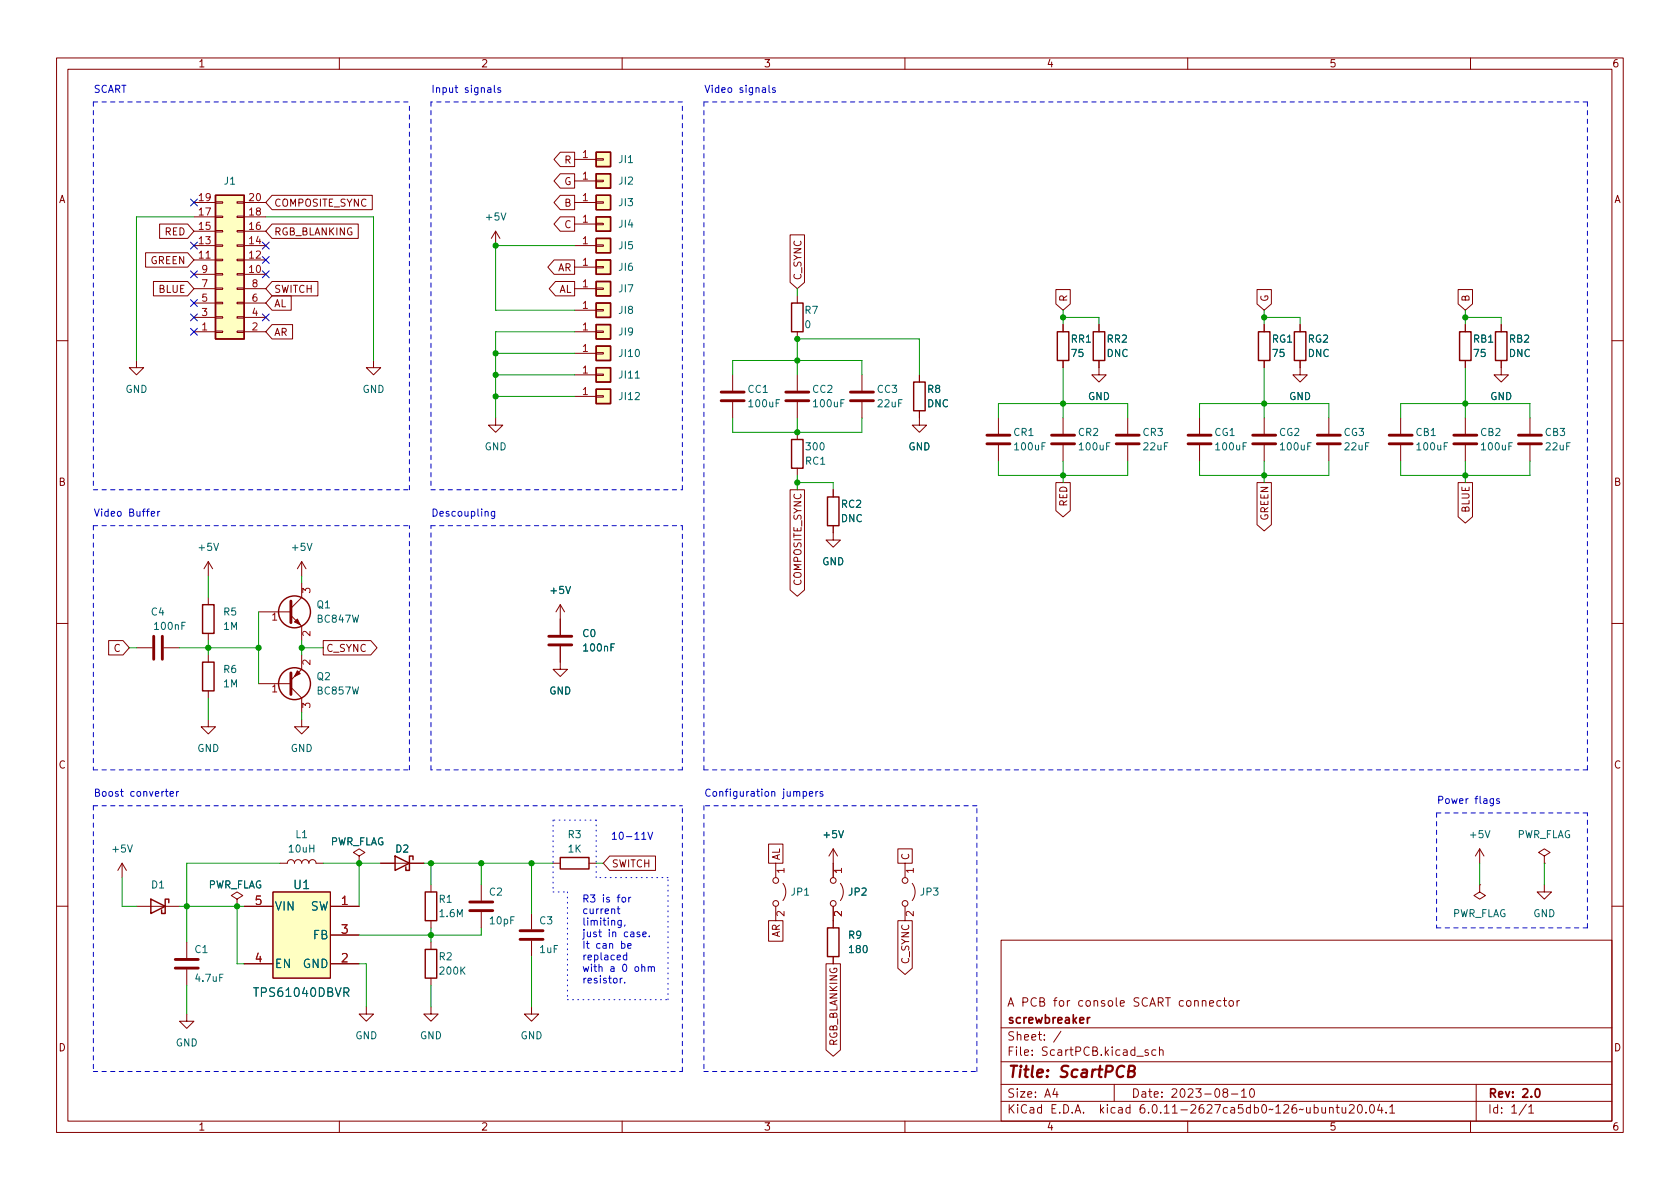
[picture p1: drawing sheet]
<svg xmlns="http://www.w3.org/2000/svg" width="297mm" height="210mm" viewBox="0 0 297 210" stroke-linecap="round" stroke-linejoin="round" font-family="sans-serif">
<g fill="none" stroke="#840000" stroke-width=".18">
<path d="M10 10.2h277v190.1h-277zM12 12.2h273v186.1h-273zM60 10.2v2M110 10.2v2M160 10.2v2M210 10.2v2M260 10.2v2M28.2 39.6h5l1.1 1.3-1.1 1.3h-5zM34.3 35.8h3.8M34.3 38.3h3.8M38.1 35.7h1.3v.2h-1.3zM38.1 38.2h1.3v.3h-1.3z"/>
<path d="M41.9 35.7h1.3v.2h-1.3zM41.9 38.2h1.3v.3h-1.3zM43.2 35.8h3.8M43.2 38.3h3.8M48.1 39.6h15.2v2.6h-15.2l-1.1-1.3zM48.1 34.5h17.7v2.6h-17.7l-1.1-1.3zM99.1 30.7h2.5v2.6h-2.5l-1.2-1.3zM99.1 34.5h2.5v2.6h-2.5l-1.2-1.3zM99.1 38.3h2.5v2.6h-2.5l-1.2-1.3zM99.1 26.9h2.5v2.6h-2.5l-1.2-1.3zM101.6 39.6h3.8M101.6 35.8h3.8"/>
<path d="M101.6 28.2h3.8M101.6 32h3.8M105.4 39.5h1.3v.2h-1.3zM105.4 35.7h1.3v.2h-1.3zM105.4 28.1h1.3v.2h-1.3zM105.4 31.9h1.3v.2h-1.3zM25.7 44.7h7.5l1.1 1.3-1.1 1.2h-7.5zM27.1 49.8h6.1l1.1 1.2-1.1 1.3h-6.1zM34.3 43.4h3.8M34.3 51h3.8M34.3 58.7h3.8M34.3 48.5h3.8"/>
<path d="M34.3 46h3.8M34.3 40.9h3.8M34.3 56.1h3.8M34.3 53.6h3.8M38.1 40.8h1.3v.2h-1.3zM38.1 43.3h1.3v.3h-1.3zM38.1 45.8h1.3v.3h-1.3zM38.1 48.4h1.3v.2h-1.3zM38.1 50.9h1.3v.3h-1.3zM38.1 53.5h1.3v.2h-1.3zM38.1 56h1.3v.3h-1.3zM38.1 58.5h1.3v.3h-1.3z"/>
<path d="M41.9 40.8h1.3v.2h-1.3zM41.9 43.3h1.3v.3h-1.3zM41.9 45.8h1.3v.3h-1.3zM41.9 48.4h1.3v.2h-1.3zM41.9 50.9h1.3v.3h-1.3zM41.9 53.5h1.3v.2h-1.3zM41.9 56h1.3v.3h-1.3zM41.9 58.5h1.3v.3h-1.3zM43.2 43.4h3.8M43.2 51h3.8M43.2 58.7h3.8M43.2 48.5h3.8"/>
<path d="M43.2 46h3.8M43.2 40.9h3.8M43.2 56.1h3.8M43.2 53.6h3.8M48.1 49.8h8.1v2.5h-8.1l-1.1-1.3zM48.1 52.3h3.4v2.6h-3.4l-1.1-1.3zM48.1 57.4h3.6v2.5h-3.6l-1.1-1.2zM87.6 40.9l-.7 1.3M87.6 40.9v2.5M87.6 40.9l.8 1.3M98 46h3.6v2.5h-3.6l-1.1-1.3zM98.2 49.8h3.4v2.5h-3.4l-1.1-1.3z"/>
<path d="M101.6 54.9h3.8M101.6 43.4h3.8M101.6 47.2h3.8M101.6 51h3.8M101.6 58.7h3.8M105.4 54.7h1.3v.3h-1.3zM105.4 43.3h1.3v.3h-1.3zM105.4 47.1h1.3v.3h-1.3zM105.4 50.9h1.3v.3h-1.3zM105.4 58.5h1.3v.3h-1.3zM139.7 41.5h2.5v8.4l-1.2 1.1-1.3-1.1zM141 52.3v1.3"/>
<path d="M141 58.7v1.2M186.7 51.2h2.5v2.5l-1.2 1.2-1.3-1.2zM188 57.4v1.3M194.3 57.4v1.3M222.2 51.2h2.6v2.5l-1.3 1.2-1.3-1.2zM223.5 57.4v1.3M229.9 57.4v1.3M257.8 51.2h2.5v2.5l-1.2 1.2-1.3-1.2zM259.1 57.4v1.3M265.4 57.4v1.3M10 60.2h2M24.1 63.7v1.3h1.3l-1.3 1.3-1.2-1.3h1.2"/>
<path d="M66 63.7v1.3h1.3l-1.3 1.3-1.2-1.3h1.2M87.6 73.9v1.3h1.3l-1.3 1.2-1.2-1.2h1.2M101.6 70.1h3.8M101.6 66.3h3.8M101.6 62.5h3.8M105.4 70h1.3v.2h-1.3zM105.4 66.2h1.3v.2h-1.3zM105.4 62.4h1.3v.2h-1.3zM129.5 66.3v2.8M129.5 71.1v2.8M141 66.3v2.8M141 71.1v2.8"/>
<path d="M141 76.4v1.3M152.4 66.3v2.8M152.4 71.1v2.8M162.6 72.6v2.6h1.2l-1.2 1.2-1.3-1.2h1.3M162.6 66.3v1.3M176.5 73.9v2.8M176.5 78.7v2.8M188 63.7v1.3M188 73.9v2.8M188 78.7v2.8M194.3 63.7v2.6h1.3l-1.3 1.3-1.3-1.3h1.3M199.4 73.9v2.8"/>
<path d="M199.4 78.7v2.8M212.1 73.9v2.8M212.1 78.7v2.8M223.5 63.7v1.3M223.5 73.9v2.8M223.5 78.7v2.8M229.9 63.7v2.6h1.2l-1.2 1.3-1.3-1.3h1.3M234.9 73.9v2.8M234.9 78.7v2.8M247.6 73.9v2.8M247.6 78.7v2.8M259.1 63.7v1.3"/>
<path d="M259.1 73.9v2.8M259.1 78.7v2.8M265.4 63.7v2.6h1.3l-1.3 1.3-1.2-1.3h1.2M270.5 73.9v2.8M270.5 78.7v2.8M285 60.2h2M36.8 99.3v2.5M36.8 99.3l-.7 1.3M36.8 99.3l.8 1.3M53.3 99.3v2.5M53.3 99.3l-.7 1.3M53.3 99.3l.8 1.3"/>
<path d="M139.7 86.6h2.5v17.7l-1.2 1.1-1.3-1.1zM141 82.8v1.3M147.3 93v2.5h1.3l-1.3 1.3-1.3-1.3h1.3M147.3 86.6v1.3M186.7 85.3h2.5v5l-1.2 1.1-1.3-1.1zM222.2 85.3h2.6v7.5l-1.3 1.1-1.3-1.1zM257.8 85.3h2.5v6.1l-1.2 1.1-1.3-1.1zM10 110.2h2M19.2 113.3h2.5l1.2 1.2-1.2 1.3h-2.5zM24.1 114.5h2.8M29 114.5h2.7M36.8 105.7v1.2"/>
<path d="M36.8 112v1.3M36.8 115.8v1.3M45.7 108.2h5.7M51.4 108.8l1.9 1.9v2.6M53.3 115.8v2.6l-1.9 1.9M53.3 103.1v2.6l-1.9 1.9M57.1 113.3h8.5l1.1 1.2-1.1 1.3h-8.5zM99.1 114.3v4.1h1.2l-1.2 1.2-1.3-1.2h1.3M99.1 106.9v5.4M99.1 106.9l-.8 1.3M99.1 106.9l.7 1.3M285 110.2h2"/>
<path d="M36.8 127.2v1.3h1.3l-1.3 1.3-1.2-1.3h1.2M36.8 122.2v1.2M45.7 120.9h5.7M51.4 121.5l1.9 1.9v2.6M53.3 127.2v1.3h1.3l-1.3 1.3-1.2-1.3h1.2M21.6 152.6l-.8 1.3M21.6 152.6v2.6M21.6 152.6l.8 1.3M41.9 159l1-.6-1-.7-1 .7 1 .6v1.3M48.3 157.7h10.1v15.3h-10.1zM49.5 152.6h1.3a.64 .64 0 0 1 .6-.6 .64 .64 0 0 1 .7 .6 .64 .64 0 0 1 .6-.6 .64 .64 0 0 1 .6 .6 .64 .64 0 0 1 .7-.6 .64 .64 0 0 1 .6 .6 .64 .64 0 0 1 .6-.6 .64 .64 0 0 1 .7 .6h1.2M63.5 151.4l1-.7-1-.6-1 .6 1 .7v1.2"/>
<path d="M63.5 152.6h.1M67.3 152.6h7.6M76.2 156.5v1.2M85.1 156.5v2.8M97.8 152.6h1.3M104.1 152.6h1.3M107.8 151.4h8.1v2.5h-8.1l-1.1-1.3zM135.9 149.3h2.5v3.3h-2.5zM137.2 152.6v2.6M138.4 156.2a2.54 2.54 0 0 1 0 3.1M147.3 150.1v5.1M147.3 150.1l-.7 1.3"/>
<path d="M147.3 150.1l.8 1.3M148.6 156.2a2.54 2.54 0 0 1 0 3.1M158.7 150.1h2.6v2.5h-2.6zM160 152.6v2.6M161.3 156.2a2.54 2.54 0 0 1 0 3.1M261.6 156.5v1.2l1 .7-1 .6-1-.6 1-.7M261.6 156.5h.1M261.6 150.1l-.7 1.3M261.6 150.1v2.5M261.6 150.1l.8 1.3M273 156.5v1.2h1.3l-1.3 1.3-1.2-1.3h1.2M273 151.4l1.1-.7-1.1-.6-1 .6 1 .7v1.2"/>
<path d="M273 152.6h.1M10 160.2h2M24.1 160.3h7.6M33 179.3v1.3h1.3l-1.3 1.3-1.3-1.3h1.3M33 166.6v2.8M33 171.4v2.8M41.9 160.3h.1M43.2 160.3h5.1M43.2 170.4h5.1M58.4 160.3h5.1M58.4 170.4h5.1M58.4 165.3h5.1"/>
<path d="M64.8 178v1.3h1.2l-1.2 1.3-1.3-1.3h1.3M76.2 178v1.3h1.3l-1.3 1.3-1.3-1.3h1.3M76.2 162.8v1.3M76.2 166.6v1.3M76.2 173v1.2M85.1 161.3v2.8M94 178v1.3h1.2l-1.2 1.3-1.3-1.3h1.3M94 161.5v2.8M94 166.4v2.8M135.9 162.8h2.5v3.6h-2.5zM137.2 160.3v2.5M146 170.4h2.6v15.3l-1.3 1.1-1.3-1.1z"/>
<path d="M147.3 160.3v3.8M147.3 169.2v1.2M158.7 162.8h2.6v8.4l-1.3 1.1-1.3-1.1zM160 160.3v2.5M177 166.3h108v32h-108zM198.1 177.4l.7-.1-.1-.3-.4-.1-.2 .2v.8h.6M219.1 176.9l-.2 .1-.2 .2M285 160.2h2M60 198.3v2M110 198.3v2M160 198.3v2M177 194.8h108"/>
<path d="M177 191.8h108M177 187.8h108M177 181.8h108M182.5 186.5v.1M182.5 185.7v.1M184.6 183.8v.1M184.6 183v.1M187.6 182.4l-1.3 1.9M197 191.8v3M204.4 185.7l-.5-.1-.3 .3v.4l.2 .3h.6M205 185.8l.2-.2 .4 .1v.9M205 185.1v1.5"/>
<path d="M210 198.3v2M217.7 193.5h1.2M219.5 193l.4-.5v1.5M219.5 194h.9M221.1 192.7l.2-.2a.81 .81 0 0 1 .6 .7 .81 .81 0 0 1-.3 .8h-.2a.81 .81 0 0 1-.3-1.3zM238.6 195.5l.5-.2 .3 .2v.3l-.9 1h.9M240.2 195.4l.2-.1a.81 .81 0 0 1 .5 .7 .81 .81 0 0 1-.3 .8h-.1a.81 .81 0 0 1-.6-.6 .81 .81 0 0 1 .3-.8zM241.5 196.7v.1M242.4 195.4l.1-.1a.81 .81 0 0 1 .6 .7 .81 .81 0 0 1-.3 .8h-.2a.81 .81 0 0 1-.5-.6 .81 .81 0 0 1 .3-.8zM243.9 195.3l-.3 1h.9M244.3 195.8v1M245.1 196.7v.1"/>
<path d="M245.7 195.8l.4-.5v1.5M245.7 196.8h.9M260 198.3v2M261 191.8v6.5M270.3 195.8l.4-.5v1.5M270.3 196.8h.9"/>
<circle cx="137.2" cy="159.8" r=".51"/>
<circle cx="137.2" cy="155.7" r=".51"/>
<circle cx="147.3" cy="159.8" r=".51"/>
<circle cx="147.3" cy="155.7" r=".51"/>
<circle cx="160" cy="155.7" r=".51"/>
<circle cx="160" cy="159.8" r=".51"/>
</g>
<path d="M192.3 179.9v1M192.7 179.9l-.3 .1-.1 .2" fill="none" stroke="#840000" stroke-width=".3"/>
<g fill="#ffffc2" stroke="#ffffc2" stroke-width=".18">
<path d="M105.4 53.6h2.5v2.5h-2.5z"/>
<path d="M105.4 68.8h2.5v2.6h-2.5z"/>
<path d="M105.4 42.2h2.5v2.5h-2.5z"/>
<path d="M105.4 46h2.5v2.5h-2.5z"/>
<path d="M105.4 65h2.5v2.6h-2.5z"/>
<path d="M105.4 61.2h2.5v2.5h-2.5z"/>
<path d="M105.4 49.8h2.5v2.5h-2.5z"/>
<path d="M105.4 38.3h2.5v2.6h-2.5z"/>
<path d="M105.4 34.5h2.5v2.6h-2.5z"/>
<path d="M105.4 26.9h2.5v2.6h-2.5z"/>
<path d="M105.4 30.7h2.5v2.6h-2.5z"/>
<path d="M48.3 157.7h10.1v15.3h-10.1z"/>
<path d="M105.4 57.4h2.5v2.5h-2.5z"/>
<path d="M38.1 34.5h5.1v25.4h-5.1z"/>
</g>
<g fill="none" stroke="#840000" stroke-width=".25">
<path d="M38.1 34.5h5.1v25.4h-5.1zM105.4 38.3h2.5v2.6h-2.5zM105.4 34.5h2.5v2.6h-2.5zM105.4 26.9h2.5v2.6h-2.5zM105.4 30.7h2.5v2.6h-2.5zM105.4 53.6h2.5v2.5h-2.5zM105.4 42.2h2.5v2.5h-2.5zM105.4 46h2.5v2.5h-2.5zM105.4 49.8h2.5v2.5h-2.5zM105.4 57.4h2.5v2.5h-2.5zM140 53.6h2v5.1h-2zM186.9 58.7h2.1v5h-2.1z"/>
<path d="M193.3 58.7h2v5h-2zM222.5 58.7h2v5h-2zM228.9 58.7h2v5h-2zM258.1 58.7h2v5h-2zM264.4 58.7h2v5h-2zM105.4 68.8h2.5v2.6h-2.5zM105.4 65h2.5v2.6h-2.5zM105.4 61.2h2.5v2.5h-2.5zM140 77.7h2v5.1h-2zM161.5 67.6h2.1v5h-2.1zM146.3 87.9h2v5.1h-2zM35.8 106.9h2v5.1h-2z"/>
<path d="M35.8 117.1h2v5.1h-2zM26.7 159l2.5 1.3-2.5 1.2zM29.8 159.6v-.6h-.6v2.5h-.6v-.6M69.8 151.4l2.6 1.2-2.6 1.3zM73 152v-.6h-.6v2.5h-.6v-.6M75.2 157.7h2v5.1h-2zM99.1 151.6h5v2.1h-5zM75.2 167.9h2v5.1h-2zM146.3 164.1h2v5.1h-2z"/>
<circle cx="52.1" cy="108.2" r="2.82"/>
<circle cx="52.1" cy="120.9" r="2.82"/>
</g>
<g fill="none" stroke="#006464" stroke-width=".18">
<path d="M88.6 37.7l.4 1.2 .4-1.2M112.3 66.9h.7M137.8 70.7h-.6v1.2M149.3 70.7h-.6v1.2M184.8 78.3h-.6v1.3M196.3 78.3h-.6v1.3M220.4 78.3h-.6v1.3M231.8 78.3h-.6v1.3M256 78.3h-.7v1.3M267.4 78.3h-.6v1.3M37.8 96.1l.4 1.2 .4-1.2M54.3 96.1l.4 1.2 .5-1.2"/>
<path d="M32.8 110h-.6v1.3M100 103.7l.5 1.3 .4-1.3M108.6 113.9h-.6v1.2M22.6 149.4l.4 1.3 .4-1.3M148.3 146.9l.4 1.2 .4-1.2M262.6 146.9l.4 1.2 .4-1.2M39.4 172.3h-.6v1.2M60.8 175.5l.7-.1 .2-.2-.1-.4-.2-.1h-.6v1.5M61.2 175.5l.5 .7"/>
</g>
<g fill="none" stroke="#840000" stroke-width=".51">
<path d="M127.5 69.3h4.1M127.5 70.9h4.1M138.9 69.3h4.1M138.9 70.9h4.1M150.4 69.3h4M150.4 70.9h4M174.5 78.5h4.1M174.5 77h4.1M185.9 78.5h4.1M185.9 77h4.1M197.4 78.5h4M197.4 77h4"/>
<path d="M210.1 78.5h4M210.1 77h4M221.5 78.5h4.1M221.5 77h4.1M232.9 78.5h4.1M232.9 77h4.1M245.6 78.5h4.1M245.6 77h4.1M257 78.5h4.1M257 77h4.1M268.5 78.5h4M268.5 77h4"/>
<path d="M27.2 112.5v4.1M28.7 112.5v4.1M51.4 106.3v3.8M51.4 119v3.8M97 114h4.1M97 112.5h4.1M83.1 159.5h4M31 171.2h4.1M31 169.7h4.1M83.1 161h4M91.9 166.1h4.1M91.9 164.6h4.1"/>
</g>
<g fill="none" stroke="#a90000" stroke-width=".18">
<path d="M36.4 45.7h.8M48.2 108.8l.4-.4v1.3M53.5 104.8v-.8l.5 .4 .1-.3h.6l.1 .2-.1 .5M54.8 111.6v.8l-.9-.8-.4 .3 .2 .5M54.8 116.7v.8l-.9-.8-.4 .3 .2 .5M48.2 121.5l.4-.4v1.3M53.5 125.1v-.8l.5 .5 .1-.4h.6l.1 .2-.1 .5M138.6 153.9h-1.2l.3 .4M148.8 153.9h-1.3l.4 .4M161.5 153.9h-1.3l.4 .4M138.6 161.2v.8l-.9-.8-.3 .2 .1 .5M148.8 161.2v.8l-.9-.8-.4 .2 .1 .5"/>
<path d="M161.5 161.2v.8l-.9-.8-.4 .2 .1 .5"/>
</g>
<g fill="#840000" stroke="#840000" stroke-width=".18">
<path d="M52.1 110l.5-.5 .5 1z"/>
<path d="M52.6 118.6l.5 .5-1 .5z"/>
</g>
<g fill="none" stroke="#0000c2" stroke-width=".18">
<path d="M80.4 15.5h.5M80.6 15.1v1.1l.3 .1M88.5 15.6l-.3-.1-.2 .2 .1 .2 .4 .1v.3h-.5M137.1 15.6l-.3-.1-.2 .2v.2l.5 .1v.3h-.5M28.3 90.4l-.4 .3M87.5 90.4v1.1l-.3 .2-.3-.1M87.5 90.5l-.4-.1-.2 .3 .1 .5h.5M21.3 140h.5M21.5 139.5v1.1l.3 .2M31.2 140v.8M31.6 140l-.4 .2M136.5 140v.8"/>
<path d="M114.6 147.2l.4 1.2 .4-1.2M135.4 140h.3l.2 .2v.4l-.2 .2-.3-.1-.2-.1zM136.5 140.1l.1-.1h.3l.1 .8M145.5 140h-.3l-.2 .1v.2l.5 .1v.3h-.5M265.1 141.3l-.3-.1-.2 .2 .1 .2 .4 .1v.3h-.5M105.8 164.8h.5M106 164.4v1.1l.3 .1M109.1 160.7h.5M109.3 160.3v1.1l.3 .2M109.7 173v.8M109.8 162.8v1l-.2 .2h-.3M109.8 162.8h-.3l-.3 .2 .2 .5h.4"/>
<path d="M110 173l-.3 .2M110.4 173.7v.1M110.5 163.5l-.1 .3M110.8 169l-.4-.1-.2 .2 .1 .6h.5M110.8 168.5v1.2"/>
</g>
<g fill="none" stroke="#0000c2" stroke-width=".18" stroke-dasharray=".8 .8">
<path d="M16.5 18v68.6M16.5 18h55.9M76.2 18v68.6M120.6 18h-44.4M124.5 18h156.2M124.5 18v118.1M16.5 93h55.9M16.5 86.6h55.9M16.5 93v43.1M72.4 86.6v-68.6M76.2 93h44.4M76.2 86.6h44.4"/>
<path d="M120.6 86.6v-68.6M120.6 93v43.1M16.5 136.1h55.9M72.4 136.1v-43.1M76.2 136.1v-43.1M120.6 136.1h-44.4M124.5 136.1h156.2M280.7 136.1v-118.1M16.5 142.5v47M16.5 142.5h104.1M124.5 142.5v47M172.7 142.5h-48.2"/>
<path d="M254 143.8v20.3M280.7 143.8h-26.7M254 164.1h26.7M280.7 164.1v-20.3M16.5 189.5h104.1M120.6 189.5v-47M124.5 189.5h48.2M172.7 189.5v-47"/>
</g>
<path d="M97.8 157.7h2.5M97.8 145v12.7M100.3 157.7v19.1M105.4 145h-7.6M105.4 155.2v-10.2M118.1 155.2h-12.7M100.3 176.8h17.8M118.1 176.8v-21.6" fill="none" stroke="#0000c2" stroke-width=".18" stroke-dasharray=".2 .8"/>
<g fill="none" stroke="#009600" stroke-width=".18">
<path d="M34.3 38.3h-10.2v25.4M47 38.3h19v25.4M101.6 43.4h-14v11.5h14M101.6 58.7h-14v15.2M141 51v1.3M188 56.1h6.3v1.3M188 54.9v2.5M223.5 56.1h6.4v1.3M223.5 54.9v2.5M259.1 56.1h6.3v1.3M259.1 54.9v2.5M87.6 70.1h14"/>
<path d="M87.6 66.3h14M87.6 62.5h14M129.5 66.3v-2.6h22.9v2.6M129.5 73.9v2.5h22.9v-2.5M141 66.3v-6.4h21.6v6.4M141 73.9v2.5M176.5 73.9v-2.5h22.9v2.5M188 65v8.9M212.1 73.9v-2.5h22.8v2.5M223.5 65v8.9M247.6 73.9v-2.5h22.9v2.5M259.1 65v8.9"/>
<path d="M141 84.1v2.5M141 85.3h6.3v1.3M176.5 81.5v2.6h22.9v-2.6M188 81.5v3.8M212.1 81.5v2.6h22.8v-2.6M223.5 81.5v3.8M247.6 81.5v2.6h22.9v-2.6M259.1 81.5v3.8M22.9 114.5h1.2M31.7 114.5h14M36.8 101.8v3.9M36.8 113.3v2.5"/>
<path d="M45.7 108.2v12.7M53.3 114.5h3.8M53.3 101.8v1.3M53.3 113.3v2.5M36.8 123.4v3.8M53.3 126v1.2M21.6 155.2v5.1h2.5M49.5 152.6h-16.5v14M57.1 152.6h10.2M63.5 152.6v7.7M74.9 152.6h22.9M76.2 152.6v3.9"/>
<path d="M85.1 152.6v3.9M94 152.6v8.9M105.4 152.6h1.3M261.6 152.6v3.9M273 152.6v3.9M31.7 160.3h11.5M33 174.2v5.1M41.9 160.3v10.1h1.3M63.5 170.4h1.3v7.6M76.2 164.1v2.5M76.2 174.2v3.8M85.1 164.1v1.2h-21.6"/>
<path d="M94 169.2v8.8"/>
</g>
<g fill="none" stroke="#000084" stroke-width=".18">
<path d="M33.7 35.2l1.2 1.2M34.9 35.2l-1.2 1.2M33.7 42.8l1.2 1.2M33.7 58.1l1.2 1.2M33.7 55.5l1.2 1.2M33.7 53l1.2 1.2M33.7 47.9l1.2 1.2M34.9 58.1l-1.2 1.2M34.9 55.5l-1.2 1.2M34.9 42.8l-1.2 1.2M34.9 53l-1.2 1.2M34.9 47.9l-1.2 1.2"/>
<path d="M46.4 45.4l1.2 1.2M46.4 42.8l1.2 1.2M46.4 47.9l1.2 1.2M46.4 55.5l1.2 1.2M47.6 45.4l-1.2 1.2M47.6 42.8l-1.2 1.2M47.6 47.9l-1.2 1.2M47.6 55.5l-1.2 1.2"/>
</g>
<g fill="#009600" stroke="#009600" stroke-width=".18">
<circle cx="45.7" cy="114.5" r=".46"/>
<circle cx="36.8" cy="114.5" r=".46"/>
<circle cx="53.3" cy="114.5" r=".46"/>
<circle cx="41.9" cy="160.3" r=".46"/>
<circle cx="33" cy="160.3" r=".46"/>
<circle cx="63.5" cy="152.6" r=".46"/>
<circle cx="76.2" cy="165.3" r=".46"/>
<circle cx="85.1" cy="152.6" r=".46"/>
<circle cx="76.2" cy="152.6" r=".46"/>
<circle cx="94" cy="152.6" r=".46"/>
<circle cx="87.6" cy="66.3" r=".46"/>
<circle cx="87.6" cy="62.5" r=".46"/>
<circle cx="87.6" cy="70.1" r=".46"/>
<circle cx="87.6" cy="43.4" r=".46"/>
<circle cx="141" cy="59.9" r=".46"/>
<circle cx="141" cy="63.7" r=".46"/>
<circle cx="223.5" cy="71.4" r=".46"/>
<circle cx="188" cy="71.4" r=".46"/>
<circle cx="223.5" cy="84.1" r=".46"/>
<circle cx="188" cy="56.1" r=".46"/>
<circle cx="141" cy="76.4" r=".46"/>
<circle cx="141" cy="85.3" r=".46"/>
<circle cx="259.1" cy="71.4" r=".46"/>
<circle cx="259.1" cy="56.1" r=".46"/>
<circle cx="223.5" cy="56.1" r=".46"/>
<circle cx="188" cy="84.1" r=".46"/>
<circle cx="259.1" cy="84.1" r=".46"/>
</g>
<g font-size="2.8" fill="#840000">
<text x="178" y="191.2">Title:</text>
<text x="187.3" y="191.2">ScartPCB</text>
</g>
<g font-size="2.1" fill="#a90000">
<text x="44.9" y="160">5</text>
<text x="60.2" y="160">1</text>
<text x="60.2" y="165.1">3</text>
<text x="44.9" y="170.2">4</text>
<text x="60.2" y="170.2">2</text>
</g>
<g font-size="2.1" fill="#006464">
<text x="48.5" y="161.5">VIN</text>
<text x="51.7" y="157.7">U1</text>
<text x="54.9" y="161.5">SW</text>
<text x="55.2" y="166.6">FB</text>
<text x="48.5" y="171.6">EN</text>
<text x="53.4" y="171.6">GND</text>
<text x="44.6" y="176.7">TPS61040DBVR</text>
</g>
<g font-size="2.1" fill="#840000">
<text x="178" y="178.5">A PCB</text>
<text x="186.4" y="178.5">for</text>
<text x="190.8" y="178.5">console</text>
<text x="200.8" y="178.5">SCART connector</text>
<text x="178" y="184.5">Sheet:</text>
<text x="178" y="181.5">screwbreaker</text>
<text x="178" y="187.2">File:</text>
<text x="184.4" y="187.2">ScartPCB.kicad_sch</text>
<text x="178" y="197.4">KiCad</text>
<text x="178" y="194.6">Size:</text>
<text x="184.7" y="194.6">A4</text>
<text x="185.7" y="197.4">E.D.A.</text>
<text x="194.6" y="197.4">kicad</text>
<text x="200" y="194.6">Date:</text>
<text x="201.8" y="197.4">6.0.11-2627ca5db0~126~ubuntu20.04.1</text>
<text x="207" y="194.6">2023-08-10</text>
<text x="263" y="194.6">Rev:</text>
<text x="263" y="197.4">Id:</text>
<text x="267.1" y="197.4">1/1</text>
<text x="269.1" y="194.6">2.0</text>
</g>
<g font-size="1.8" fill="#0000c2">
<text x="16.5" y="16.4">SCART</text>
<text x="76.2" y="16.4">Input</text>
<text x="82.1" y="16.4">signals</text>
<text x="124.5" y="16.4">Video</text>
<text x="130.7" y="16.4">signals</text>
<text x="16.5" y="91.3">Video</text>
<text x="22.7" y="91.3">Buffer</text>
<text x="76.2" y="91.3">Descoupling</text>
<text x="16.5" y="140.9">Boost</text>
<text x="23" y="140.9">converter</text>
<text x="124.5" y="140.9">Configuration</text>
<text x="138.3" y="140.9">jumpers</text>
<text x="254" y="142.1">Power</text>
<text x="260.7" y="142.1">flags</text>
<text x="107.9" y="148.5">10-11V</text>
<text x="102.9" y="159.6">R3</text>
<text x="102.9" y="161.6">current</text>
<text x="106.5" y="159.6">is</text>
<text x="109.2" y="159.6">for</text>
<text x="102.9" y="163.7">limiting,</text>
<text x="102.9" y="165.7">just</text>
<text x="102.9" y="167.8">It</text>
<text x="105.3" y="167.8">can</text>
<text x="107.5" y="165.7">in</text>
<text x="109.8" y="167.8">be</text>
<text x="110.4" y="165.7">case.</text>
<text x="102.9" y="169.8">replaced</text>
<text x="102.9" y="171.8">with</text>
<text x="102.9" y="173.9">resistor.</text>
<text x="107.8" y="171.8">a</text>
<text x="110.1" y="171.8">0</text>
<text x="112.4" y="171.8">ohm</text>
</g>
<g font-size="1.8" fill="#840000">
<text x="35" y="12.3">1</text>
<text x="85" y="12.3">2</text>
<text x="135" y="12.3">3</text>
<text x="185" y="12.3">4</text>
<text x="235" y="12.3">5</text>
<text x="285" y="12.3">6</text>
<text x="99.7" y="29.3">R</text>
<text x="99.7" y="33.1">G</text>
<text x="10.4" y="36.3">A</text>
<text x="48.4" y="36.9">COMPOSITE_SYNC</text>
<text x="99.7" y="36.9">B</text>
<text x="99.7" y="40.7">C</text>
<text x="285.4" y="36.3">A</text>
<text x="26.5" y="47.1">GREEN</text>
<text x="29" y="42">RED</text>
<text x="48.4" y="42">RGB_BLANKING</text>
<text x="27.9" y="52.2">BLUE</text>
<text x="48.4" y="52.2">SWITCH</text>
<text x="98.6" y="48.4">AR</text>
<text x="98.9" y="52.2">AL</text>
<text x="142.1" y="49.6" transform="rotate(-90 142.1 49.6)">C_SYNC</text>
<text x="189.1" y="53.4" transform="rotate(-90 189.1 53.4)">R</text>
<text x="224.6" y="53.4" transform="rotate(-90 224.6 53.4)">G</text>
<text x="260.2" y="53.4" transform="rotate(-90 260.2 53.4)">B</text>
<text x="48.4" y="54.7">AL</text>
<text x="48.4" y="59.8">AR</text>
<text x="10.3" y="86.3">B</text>
<text x="189.1" y="89.7" transform="rotate(-90 189.1 89.7)">RED</text>
<text x="285.3" y="86.3">B</text>
<text x="224.6" y="92.1" transform="rotate(-90 224.6 92.1)">GREEN</text>
<text x="260.2" y="90.7" transform="rotate(-90 260.2 90.7)">BLUE</text>
<text x="142.1" y="103.7" transform="rotate(-90 142.1 103.7)">COMPOSITE_SYNC</text>
<text x="20" y="115.7">C</text>
<text x="57.6" y="115.7">C_SYNC</text>
<text x="10.3" y="136.3">C</text>
<text x="285.3" y="136.3">C</text>
<text x="108.1" y="153.8">SWITCH</text>
<text x="138.3" y="152.2" transform="rotate(-90 138.3 152.2)">AL</text>
<text x="161.1" y="152.2" transform="rotate(-90 161.1 152.2)">C</text>
<text x="138.3" y="165.8" transform="rotate(-90 138.3 165.8)">AR</text>
<text x="161.1" y="170.6" transform="rotate(-90 161.1 170.6)">C_SYNC</text>
<text x="148.4" y="185" transform="rotate(-90 148.4 185)">RGB_BLANKING</text>
<text x="10.3" y="186.3">D</text>
<text x="285.3" y="186.3">D</text>
<text x="35" y="200.3">1</text>
<text x="85" y="200.3">2</text>
<text x="135" y="200.3">3</text>
<text x="185" y="200.3">4</text>
<text x="235" y="200.3">5</text>
<text x="285" y="200.3">6</text>
</g>
<g font-size="1.8" fill="#a90000">
<text x="102.8" y="27.9">1</text>
<text x="34.9" y="35.6">19</text>
<text x="43.8" y="35.6">20</text>
<text x="102.8" y="35.6">1</text>
<text x="102.8" y="31.7">1</text>
<text x="34.9" y="40.6">15</text>
<text x="34.9" y="38.1">17</text>
<text x="43.8" y="40.6">16</text>
<text x="43.8" y="38.1">18</text>
<text x="102.8" y="39.4">1</text>
<text x="34.9" y="45.7">11</text>
<text x="34.9" y="43.2">13</text>
<text x="43.8" y="45.7">12</text>
<text x="43.8" y="43.2">14</text>
<text x="102.8" y="43.2">1</text>
<text x="102.8" y="47">1</text>
<text x="35.5" y="53.3">5</text>
<text x="35.5" y="50.8">7</text>
<text x="35.5" y="48.3">9</text>
<text x="43.8" y="48.3">10</text>
<text x="44.4" y="53.3">6</text>
<text x="44.4" y="50.8">8</text>
<text x="102.8" y="50.8">1</text>
<text x="35.5" y="58.4">1</text>
<text x="35.5" y="55.9">3</text>
<text x="44.4" y="58.4">2</text>
<text x="44.4" y="55.9">4</text>
<text x="102.8" y="54.6">1</text>
<text x="102.8" y="58.4">1</text>
<text x="102.8" y="62.2">1</text>
<text x="102.8" y="69.8">1</text>
<text x="102.8" y="66">1</text>
<text x="47.9" y="110.5">1</text>
<text x="47.9" y="123.2">1</text>
<text x="139.5" y="154.6" transform="rotate(-90 139.5 154.6)">1</text>
<text x="149.6" y="154.6" transform="rotate(-90 149.6 154.6)">1</text>
<text x="162.3" y="154.6" transform="rotate(-90 162.3 154.6)">1</text>
</g>
<g font-size="1.8" fill="#006464">
<text x="109.2" y="29.2">JI1</text>
<text x="39.5" y="33">J1</text>
<text x="109.2" y="33">JI2</text>
<text x="85.6" y="39.4">+5V</text>
<text x="109.2" y="40.6">JI4</text>
<text x="109.2" y="36.8">JI3</text>
<text x="109.2" y="44.5">JI5</text>
<text x="109.2" y="48.3">JI6</text>
<text x="109.2" y="52.1">JI7</text>
<text x="109.2" y="55.9">JI8</text>
<text x="109.2" y="59.7">JI9</text>
<text x="142.1" y="55.9">R7</text>
<text x="142.1" y="58.4">0</text>
<text x="109.2" y="63.5">JI10</text>
<text x="189.2" y="61">RR1</text>
<text x="189.2" y="63.5">75</text>
<text x="195.6" y="61">RR2</text>
<text x="195.6" y="63.5">DNC</text>
<text x="224.8" y="61">RG1</text>
<text x="224.8" y="63.5">75</text>
<text x="231.1" y="61">RG2</text>
<text x="231.1" y="63.5">DNC</text>
<text x="260.4" y="61">RB1</text>
<text x="260.4" y="63.5">75</text>
<text x="266.7" y="61">RB2</text>
<text x="266.7" y="63.5">DNC</text>
<text x="22.1" y="69.9">GND</text>
<text x="64" y="69.9">GND</text>
<text x="109.2" y="71.1">JI12</text>
<text x="109.2" y="67.3">JI11</text>
<text x="132.1" y="69.9">CC1</text>
<text x="143.5" y="69.9">CC2</text>
<text x="154.9" y="69.9">CC3</text>
<text x="163.8" y="69.9">R8</text>
<text x="192.3" y="71.1">GND</text>
<text x="227.9" y="71.1">GND</text>
<text x="263.4" y="71.1">GND</text>
<text x="132.1" y="72.4">100uF</text>
<text x="143.5" y="72.4">100uF</text>
<text x="154.9" y="72.4">22uF</text>
<text x="163.8" y="72.4">DNC</text>
<text x="179.1" y="77.5">CR1</text>
<text x="190.5" y="77.5">CR2</text>
<text x="201.9" y="77.5">CR3</text>
<text x="214.6" y="77.5">CG1</text>
<text x="226.1" y="77.5">CG2</text>
<text x="237.5" y="77.5">CG3</text>
<text x="250.2" y="77.5">CB1</text>
<text x="261.6" y="77.5">CB2</text>
<text x="273.1" y="77.5">CB3</text>
<text x="85.6" y="80">GND</text>
<text x="142.2" y="82.6">RC1</text>
<text x="142.2" y="80">300</text>
<text x="160.5" y="80">GND</text>
<text x="179.1" y="80">100uF</text>
<text x="190.5" y="80">100uF</text>
<text x="201.9" y="80">22uF</text>
<text x="214.6" y="80">100uF</text>
<text x="226.1" y="80">100uF</text>
<text x="237.5" y="80">22uF</text>
<text x="250.2" y="80">100uF</text>
<text x="261.6" y="80">100uF</text>
<text x="273.1" y="80">22uF</text>
<text x="148.6" y="90.2">RC2</text>
<text x="148.6" y="92.7">DNC</text>
<text x="34.8" y="97.8">+5V</text>
<text x="51.3" y="97.8">+5V</text>
<text x="145.3" y="100.3">GND</text>
<text x="55.9" y="108">Q1</text>
<text x="97" y="105.4">+5V</text>
<text x="26.6" y="109.2">C4</text>
<text x="27" y="111.8">100nF</text>
<text x="39.4" y="109.2">R5</text>
<text x="39.4" y="111.8">1M</text>
<text x="55.9" y="110.5">BC847W</text>
<text x="102.9" y="113">C0</text>
<text x="39.4" y="119.4">R6</text>
<text x="102.9" y="115.6">100nF</text>
<text x="39.4" y="121.9">1M</text>
<text x="55.9" y="120.7">Q2</text>
<text x="55.9" y="123.2">BC857W</text>
<text x="97" y="123.2">GND</text>
<text x="34.8" y="133.4">GND</text>
<text x="51.3" y="133.4">GND</text>
<text x="52.1" y="148.6">L1</text>
<text x="58.4" y="149.9">PWR_FLAG</text>
<text x="100.3" y="148.6">R3</text>
<text x="145.3" y="148.6">+5V</text>
<text x="259.6" y="148.6">+5V</text>
<text x="268.3" y="148.6">PWR_FLAG</text>
<text x="19.6" y="151.1">+5V</text>
<text x="50.8" y="151.1">10uH</text>
<text x="69.8" y="151.1">D2</text>
<text x="100.3" y="151.1">1K</text>
<text x="26.6" y="157.5">D1</text>
<text x="36.8" y="157.5">PWR_FLAG</text>
<text x="77.5" y="160">R1</text>
<text x="86.4" y="158.8">C2</text>
<text x="139.7" y="158.8">JP1</text>
<text x="149.9" y="158.8">JP2</text>
<text x="162.6" y="158.8">JP3</text>
<text x="77.5" y="162.6">1.6M</text>
<text x="86.4" y="163.8">10pF</text>
<text x="95.3" y="163.8">C3</text>
<text x="149.9" y="166.4">R9</text>
<text x="256.8" y="162.6">PWR_FLAG</text>
<text x="271" y="162.6">GND</text>
<text x="34.3" y="168.9">C1</text>
<text x="34.3" y="174">4.7uF</text>
<text x="77.5" y="170.2">R2</text>
<text x="77.5" y="172.7">200K</text>
<text x="95.3" y="168.9">1uF</text>
<text x="149.9" y="168.9">180</text>
<text x="31" y="185.4">GND</text>
<text x="62.8" y="184.2">GND</text>
<text x="74.2" y="184.2">GND</text>
<text x="92" y="184.2">GND</text>
</g>
</svg>
